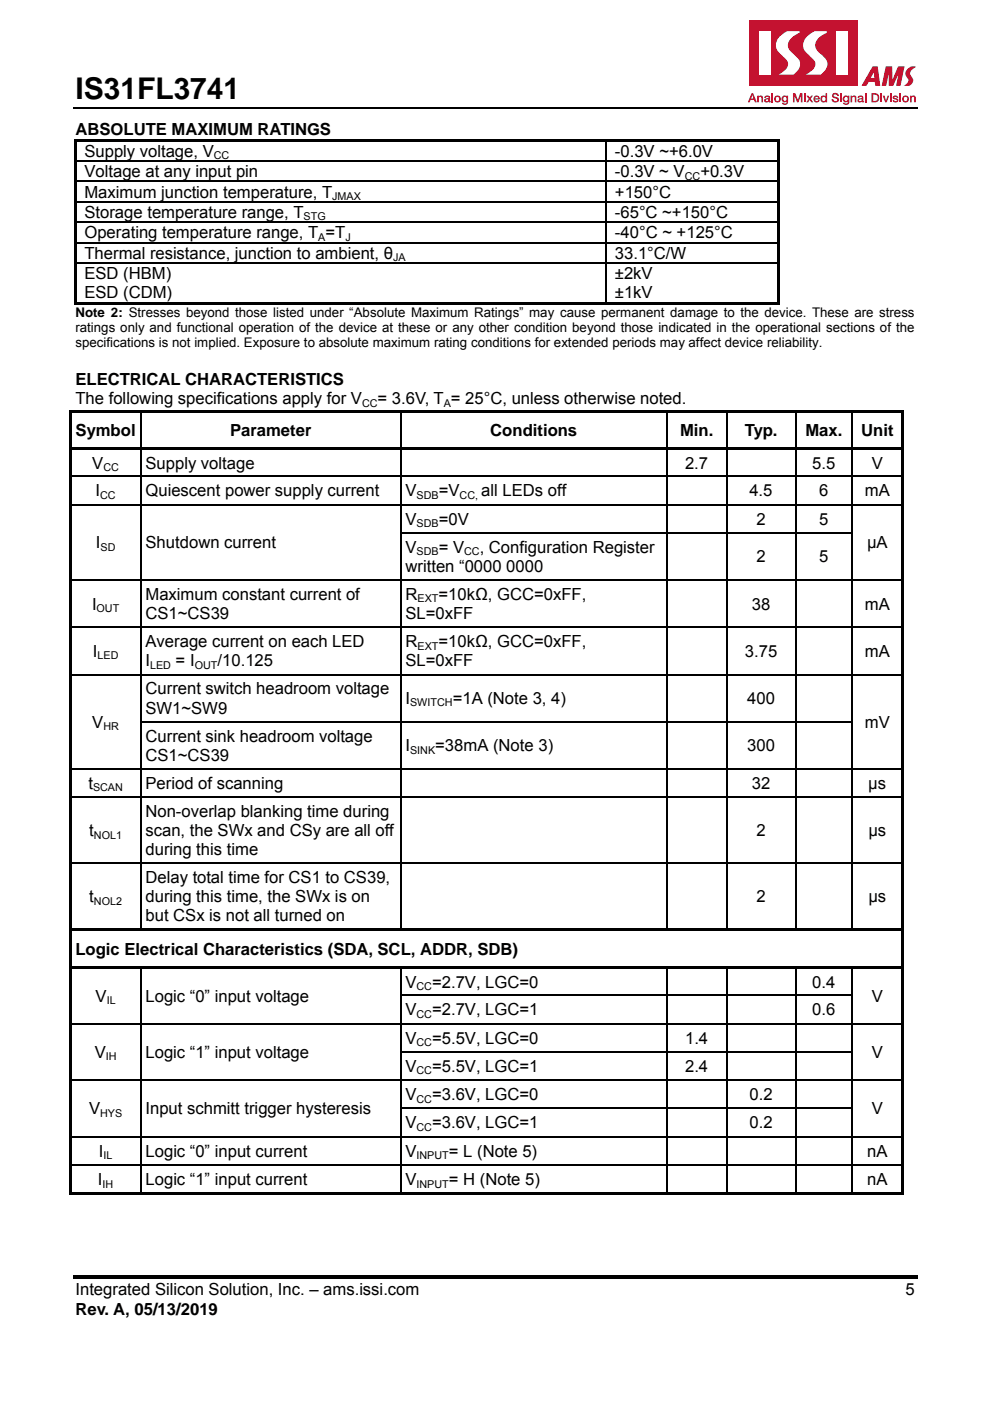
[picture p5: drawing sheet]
<svg xmlns="http://www.w3.org/2000/svg" width="210mm" height="297mm" viewBox="0 0 210 297" stroke-linecap="round" stroke-linejoin="round" font-family="sans-serif">
<path d="M15.5 22.8h179" fill="none" stroke="#000" stroke-width=".34"/>
<path d="M15.5 270.3h179v.7h-179z" fill="#000"/>
<g fill="#c41230">
<path d="M187.9 14.1h1.3l.1 2.8 1.2-2.8h1.4l-.9 4.1h-.9l.5-2.6-1.1 2.6h-1v-2.6l-.5 2.6h-1z"/>
<path d="M160.6 20.3h.4v.2a.52 .52 0 0 1 .7-.2 .52 .52 0 0 1 .1 .7v.7h-.3v-1l-.4-.1-.1 .2v.9h-.4z"/>
<path d="M163.6 19.8h.4v1.9h-.4z"/>
<path d="M168.2 19.8h.5l.5 1.4 .5-1.4h.5v1.9h-.3v-1.4l-.5 1.4h-.3l-.6-1.4v1.4h-.3z"/>
<path d="M170.5 20.3h.4v1.4h-.4z"/>
<path d="M170.5 19.8h.4v.3h-.4z"/>
<path d="M171 20.3h.5l.2 .4 .3-.4h.4l-.4 .6 .5 .8h-.4l-.4-.5-.3 .5h-.4l.5-.7z"/>
<path d="M176.7 19.8a.7 .7 0 0 1 .8-.1 .7 .7 0 0 1 .4 .7h-.4a.39 .39 0 0 0-.3-.4 .39 .39 0 0 0-.4 .2l.2 .3a1.1 1.1 0 0 1 1 .6 .81 .81 0 0 1-.9 .7 .81 .81 0 0 1-.7-.8h.4a.42 .42 0 0 0 .3 .4 .42 .42 0 0 0 .5-.3l-.1-.2a.82 .82 0 0 1-1-.9z"/>
<path d="M178.2 19.8h.3v.3h-.3z"/>
<path d="M178.2 20.3h.3v1.4h-.3z"/>
<path d="M180.4 20.3h.3v.2a.55 .55 0 0 1 .7-.2 .55 .55 0 0 1 .3 .7v.7h-.4v-1l-.4-.1-.2 .2v.9h-.3z"/>
<path d="M183.4 19.8h.3v1.9h-.3z"/>
<path d="M186.7 19.8h.3v.3h-.3z"/>
<path d="M186.7 20.3h.3v1.4h-.3z"/>
<path d="M187.2 20.3h.4l.3 1 .4-1h.3l-.5 1.4h-.4z"/>
<path d="M188.8 20.3h.3v1.4h-.3z"/>
<path d="M188.8 19.8h.3v.3h-.3z"/>
<path d="M189.4 20.4a.64 .64 0 0 1 .7-.2 .64 .64 0 0 1 .4 .5h-.3l-.3-.2-.2 .1 .2 .2a.49 .49 0 0 1 .5 .3 .49 .49 0 0 1-.2 .6 .6 .6 0 0 1-.9-.5h.4l.3 .2 .2-.1-.8-.4z"/>
<path d="M190.8 19.8h.3v.3h-.3z"/>
<path d="M190.8 20.3h.3v1.4h-.3z"/>
<path d="M193 20.3h.3v.2a.54 .54 0 0 1 .7-.2 .54 .54 0 0 1 .2 .7v.7h-.3v-1l-.4-.1-.1 .2v.9h-.4z"/>
<path d="M158.9 4.3h23v13.8h-23z"/>
<path d="M185.1 14.1l-2.4 4.1h1.1l.4-.8h1.3l.1 .8h1.1l-.5-4.1zM185.3 15.3l.2 1.2h-.8z"/>
<path d="M159.4 19.8l-.8 1.9h.4l.2-.5h.7l.2 .5h.4l-.8-1.9zM159.6 20.2l.2 .7h-.5z"/>
<path d="M162.2 20.5l-.1 .3 .8-.3v.3h-.3a.47 .47 0 0 0-.5 .2 .47 .47 0 0 0 0 .6l.6 .1a.32 .32 0 0 1 .6 0h.2l-.2-1a.64 .64 0 0 0-.5-.5 .64 .64 0 0 0-.6 .3zM162.5 21.2l.5-.2-.2 .4h-.3z"/>
<path d="M164.2 21a.75 .75 0 0 0 1.5 0 .75 .75 0 0 0-1.5 0zM164.5 21a.42 .42 0 0 1 .8 0 .42 .42 0 0 1-.8 0z"/>
<path d="M165.9 20.5a.67 .67 0 0 0 0 .9 .67 .67 0 0 0 .9 .1v.2a.33 .33 0 0 1-.3 .3 .33 .33 0 0 1-.3-.2h-.4a.67 .67 0 0 0 .8 .4 .67 .67 0 0 0 .6-.6v-1.3h-.4v.1l-.4-.2zM166.3 20.6a.38 .38 0 0 1 .5 .1 .38 .38 0 0 1-.1 .5 .38 .38 0 0 1-.5 0z"/>
<path d="M172.7 20.4a.72 .72 0 0 0 .1 1.2 .72 .72 0 0 0 1.1-.4l-.7 .2-.3-.3h1a.69 .69 0 0 0-.4-.8 .69 .69 0 0 0-.8 .1zM173.1 20.6a.33 .33 0 0 1 .4 .2h-.6z"/>
<path d="M174.2 20.4a.73 .73 0 0 0-.1 1 .73 .73 0 0 0 1 .2v.1h.3v-1.9h-.3v.6l-.5-.2zM174.5 20.6a.4 .4 0 0 1 .5 .1 .4 .4 0 0 1-.1 .6 .4 .4 0 0 1-.5-.1z"/>
<path d="M178.9 20.5a.68 .68 0 0 0-.1 .9 .68 .68 0 0 0 1 .1 .39 .39 0 0 1-.2 .4 .39 .39 0 0 1-.5-.1h-.3a.71 .71 0 0 0 .7 .4 .71 .71 0 0 0 .6-.6v-1.3h-.3v.1l-.4-.2zM179 21a.4 .4 0 0 1 .8 0 .4 .4 0 0 1-.8 0z"/>
<path d="M182.1 20.4l-.2 .4h.3a.28 .28 0 0 1 .3-.3 .28 .28 0 0 1 .3 .3 .57 .57 0 0 0-.7 .2 .57 .57 0 0 0 0 .7h.4a.33 .33 0 0 1 .6 0h.2v-.3h-.2v-.7a.61 .61 0 0 0-1-.3zM182.2 21.2l.6-.2-.2 .4h-.3z"/>
<path d="M184.8 19.8v1.9h.6a1.02 1.02 0 0 0 1.1-1.2 1.02 1.02 0 0 0-1.4-.7zM185.2 20.1a.71 .71 0 0 1 1 .6 .71 .71 0 0 1-1 .7z"/>
<path d="M191.3 21a.75 .75 0 0 0 1.5 0 .75 .75 0 0 0-1.5 0zM191.6 21a.45 .45 0 0 1 .9 0 .45 .45 0 0 1-.9 0z"/>
</g>
<g fill="#fff">
<path d="M161 6.6h2.4v9.2h-2.4z"/>
<path d="M165.4 7.7l.3-.3a2.95 2.95 0 0 1 2.5-.8h1.4v.3a3.1 3.1 0 0 0-2.4 3.1l.2 .6a9.2 9.2 0 0 1 2.3 2.6 2.67 2.67 0 0 1-1.4 2.6h-3.2a2.71 2.71 0 0 0 2-2.6l-.8-1a3.7 3.7 0 0 1-1.8-2.6l.2-.8z"/>
<path d="M171.2 7.7l.3-.3a2.94 2.94 0 0 1 2.5-.8h1.3l.1 .3a3.3 3.3 0 0 0-2.5 2.9l.3 .8a8.4 8.4 0 0 1 2.3 2.6 2.7 2.7 0 0 1-1.4 2.6h-3.2a2.71 2.71 0 0 0 2-2.6l-.8-1a4.6 4.6 0 0 1-1.8-2.3l.2-1.1z"/>
</g>
<path d="M192.6 14.6a1.67 1.67 0 0 1 1.6-.5v.1a1.44 1.44 0 0 0-1.1 1.6v.2a1.21 1.21 0 0 1 .5 1.4 1.21 1.21 0 0 1-1.2 .8h-.7a1.07 1.07 0 0 0 .8-1.5l-.1-.2a1.29 1.29 0 0 1 .2-1.9z" fill="#c41230"/>
<path d="M177.3 6.6h2.4v9.2h-2.4z" fill="#fff"/>
<g fill="#000">
<path d="M15.7 29.5h.6v.5h-.6zM15.7 29.5h113.2v.5h-113.2zM15.7 30h.6v4h-.6zM15.7 34h.6v.3h-.6zM15.7 34.3h.6v4.1h-.6zM15.7 38.4h.6v.2h-.6zM128.4 34h.3v.3h-.3zM128.4 38.4h.3v.2h-.3zM128.9 29.5h36.1v.5h-36.1zM165 29.5h.5v.5h-.5zM165 30h.5v4h-.5zM165 34h.5v.3h-.5z"/>
<path d="M165 34.3h.5v4.1h-.5zM165 38.4h.5v.2h-.5zM15.7 38.6h.6v4.1h-.6zM15.7 42.7h.6v.3h-.6zM15.7 43h.6v4h-.6zM15.7 47h.6v.3h-.6zM15.7 47.3h.6v4h-.6zM15.7 51.3h.6v.3h-.6zM15.7 51.6h.6v4h-.6zM15.7 55.6h.6v.3h-.6zM128.4 42.7h.3v.3h-.3zM128.4 47h.3v.3h-.3z"/>
<path d="M128.4 51.3h.3v.3h-.3zM128.4 55.6h.3v.3h-.3zM165 38.6h.5v4.1h-.5zM165 42.7h.5v.3h-.5zM165 43h.5v4h-.5zM165 47h.5v.3h-.5zM165 47.3h.5v4h-.5zM165 51.3h.5v.3h-.5zM165 51.6h.5v4h-.5zM165 55.6h.5v.3h-.5zM15.7 55.9h.6v8.7h-.6zM15.7 64h112.7v.6h-112.7z"/>
<path d="M128.4 64h.5v.6h-.5zM128.9 64h36.1v.6h-36.1zM165 55.9h.5v8.7h-.5zM165 64h.5v.6h-.5zM14.7 86.9h.5v.5h-.5zM14.7 86.9h177v.5h-177zM14.7 87.4h.5v7.5h-.5zM14.7 94.9h177v.5h-177zM191.2 86.9h.5v.5h-.5zM191.2 87.4h.5v7.5h-.5zM14.7 95.4h.5v5.5h-.5zM14.7 100.9h.5v.3h-.5z"/>
<path d="M14.7 101.2h.5v5.7h-.5zM14.7 106.9h.5v.3h-.5zM14.7 107.2h.5v5.7h-.5zM14.7 112.9h.5v.3h-.5zM29.7 100.9h.3v.3h-.3zM29.7 106.9h.3v.3h-.3zM29.7 112.9h.3v.3h-.3zM84.9 100.9h.2v.3h-.2zM84.9 106.9h.2v.3h-.2zM84.9 112.9h.2v.3h-.2zM141.3 100.9h.3v.3h-.3zM141.3 106.9h.3v.3h-.3z"/>
<path d="M141.3 112.9h.3v.3h-.3zM154 100.9h.3v.3h-.3zM154 106.9h.3v.3h-.3zM154 112.9h.3v.3h-.3zM168.6 100.9h.3v.3h-.3zM168.6 106.9h.3v.3h-.3zM168.6 112.9h.3v.3h-.3zM180.6 100.9h.3v.3h-.3zM180.6 106.9h.3v.3h-.3zM180.6 112.9h.3v.3h-.3zM191.2 95.4h.5v5.5h-.5zM191.2 100.9h.5v.3h-.5z"/>
<path d="M191.2 101.2h.5v5.7h-.5zM191.2 106.9h.5v.3h-.5zM191.2 107.2h.5v5.7h-.5zM191.2 112.9h.5v.3h-.5zM14.7 113.2h.5v9.7h-.5zM14.7 122.9h.5v.3h-.5zM14.7 123.2h.5v9.7h-.5zM14.7 132.9h.5v.3h-.5zM29.7 122.9h.3v.3h-.3zM29.7 132.9h.3v.3h-.3zM84.9 122.9h.2v.3h-.2zM84.9 132.9h.2v.3h-.2z"/>
<path d="M141.3 122.9h.3v.3h-.3zM141.3 132.9h.3v.3h-.3zM154 122.9h.3v.3h-.3zM154 132.9h.3v.3h-.3zM168.6 122.9h.3v.3h-.3zM168.6 132.9h.3v.3h-.3zM180.6 122.9h.3v.3h-.3zM180.6 132.9h.3v.3h-.3zM191.2 113.2h.5v9.7h-.5zM191.2 122.9h.5v.3h-.5zM191.2 123.2h.5v9.7h-.5zM191.2 132.9h.5v.3h-.5z"/>
<path d="M14.7 133.2h.5v9.7h-.5zM14.7 142.9h.5v.3h-.5zM14.7 143.2h.5v9.7h-.5zM14.7 152.9h.5v.3h-.5zM29.7 142.9h.3v.3h-.3zM29.7 152.9h.3v.3h-.3zM84.9 142.9h.2v.3h-.2zM84.9 152.9h.2v.3h-.2zM141.3 142.9h.3v.3h-.3zM141.3 152.9h.3v.3h-.3zM154 142.9h.3v.3h-.3zM154 152.9h.3v.3h-.3z"/>
<path d="M168.6 142.9h.3v.3h-.3zM168.6 152.9h.3v.3h-.3zM180.6 142.9h.3v.3h-.3zM180.6 152.9h.3v.3h-.3zM191.2 133.2h.5v9.7h-.5zM191.2 142.9h.5v.3h-.5zM191.2 143.2h.5v9.7h-.5zM191.2 152.9h.5v.3h-.5zM14.7 153.2h.5v9.7h-.5zM14.7 162.9h.5v.3h-.5zM14.7 163.2h.5v5.7h-.5zM14.7 168.9h.5v.3h-.5z"/>
<path d="M29.7 162.9h.3v.3h-.3zM29.7 168.9h.3v.3h-.3zM84.9 162.9h.2v.3h-.2zM84.9 168.9h.2v.3h-.2zM141.3 162.9h.3v.3h-.3zM141.3 168.9h.3v.3h-.3zM154 162.9h.3v.3h-.3zM154 168.9h.3v.3h-.3zM168.6 162.9h.3v.3h-.3zM168.6 168.9h.3v.3h-.3zM180.6 162.9h.3v.3h-.3zM180.6 168.9h.3v.3h-.3z"/>
<path d="M191.2 153.2h.5v9.7h-.5zM191.2 162.9h.5v.3h-.5zM191.2 163.2h.5v5.7h-.5zM191.2 168.9h.5v.3h-.5zM14.7 169.2h.5v13.7h-.5zM14.7 182.9h.5v.3h-.5zM14.7 183.2h.5v13.7h-.5zM14.7 196.9h177v.5h-177zM29.7 182.9h.3v.3h-.3zM84.9 182.9h.2v.3h-.2zM141.3 182.9h.3v.3h-.3zM154 182.9h.3v.3h-.3z"/>
<path d="M168.6 182.9h.3v.3h-.3zM180.6 182.9h.3v.3h-.3zM191.2 169.2h.5v13.7h-.5zM191.2 182.9h.5v.3h-.5zM191.2 183.2h.5v13.7h-.5zM14.7 197.4h.5v7.5h-.5zM14.7 204.9h177v.5h-177zM14.7 205.4h.5v5.5h-.5zM14.7 210.9h.5v.3h-.5zM14.7 211.2h.5v5.7h-.5zM14.7 216.9h.5v.3h-.5zM29.7 210.9h.3v.3h-.3z"/>
<path d="M29.7 216.9h.3v.3h-.3zM84.9 210.9h.2v.3h-.2zM84.9 216.9h.2v.3h-.2zM141.3 210.9h.3v.3h-.3zM141.3 216.9h.3v.3h-.3zM154 210.9h.3v.3h-.3zM154 216.9h.3v.3h-.3zM168.6 210.9h.3v.3h-.3zM168.6 216.9h.3v.3h-.3zM180.6 210.9h.3v.3h-.3zM180.6 216.9h.3v.3h-.3zM191.2 197.4h.5v7.5h-.5z"/>
<path d="M191.2 205.4h.5v5.5h-.5zM191.2 210.9h.5v.3h-.5zM191.2 211.2h.5v5.7h-.5zM191.2 216.9h.5v.3h-.5zM14.7 217.2h.5v5.7h-.5zM14.7 222.9h.5v.3h-.5zM14.7 223.2h.5v5.7h-.5zM14.7 228.9h.5v.3h-.5zM14.7 229.2h.5v5.7h-.5zM14.7 234.9h.5v.3h-.5zM29.7 222.9h.3v.3h-.3zM29.7 228.9h.3v.3h-.3z"/>
<path d="M29.7 234.9h.3v.3h-.3zM84.9 222.9h.2v.3h-.2zM84.9 228.9h.2v.3h-.2zM84.9 234.9h.2v.3h-.2zM141.3 222.9h.3v.3h-.3zM141.3 228.9h.3v.3h-.3zM141.3 234.9h.3v.3h-.3zM154 222.9h.3v.3h-.3zM154 228.9h.3v.3h-.3zM154 234.9h.3v.3h-.3zM168.6 222.9h.3v.3h-.3zM168.6 228.9h.3v.3h-.3z"/>
<path d="M168.6 234.9h.3v.3h-.3zM180.6 222.9h.3v.3h-.3zM180.6 228.9h.3v.3h-.3zM180.6 234.9h.3v.3h-.3zM191.2 217.2h.5v5.7h-.5zM191.2 222.9h.5v.3h-.5zM191.2 223.2h.5v5.7h-.5zM191.2 228.9h.5v.3h-.5zM191.2 229.2h.5v5.7h-.5zM191.2 234.9h.5v.3h-.5zM14.7 235.2h.5v5.7h-.5zM14.7 240.9h.5v.3h-.5z"/>
<path d="M14.7 241.2h.5v5.7h-.5zM14.7 246.9h.5v.3h-.5zM14.7 247.2h.5v6.2h-.5zM14.7 252.9h15v.5h-15zM29.7 240.9h.3v.3h-.3zM29.7 246.9h.3v.3h-.3zM29.7 252.9h55.2v.5h-55.2zM84.9 240.9h.2v.3h-.2zM84.9 246.9h.2v.3h-.2zM84.9 252.9h56.4v.5h-56.4zM141.3 240.9h.3v.3h-.3zM141.3 246.9h.3v.3h-.3z"/>
<path d="M141.3 252.9h12.7v.5h-12.7zM154 240.9h.3v.3h-.3zM154 246.9h.3v.3h-.3zM154 252.9h14.6v.5h-14.6zM168.6 240.9h.3v.3h-.3zM168.6 246.9h.3v.3h-.3zM168.6 252.9h12v.5h-12zM180.6 240.9h.3v.3h-.3zM180.6 246.9h.3v.3h-.3zM180.6 252.9h10.6v.5h-10.6zM191.2 235.2h.5v5.7h-.5zM191.2 240.9h.5v.3h-.5z"/>
<path d="M191.2 241.2h.5v5.7h-.5zM191.2 246.9h.5v.3h-.5zM191.2 247.2h.5v6.2h-.5zM191.2 252.9h.5v.5h-.5z"/>
</g>
<g fill="none" stroke="#000" stroke-width=".25">
<path d="M16.3 34.2h112.1M16.3 38.5h112.1M128.5 30v4M128.5 34.3v4.1M128.5 38.6v4.1M128.7 34.2h36.3M128.7 38.5h36.3M16.3 42.8h112.1M16.3 47.1h112.1M16.3 51.5h112.1M16.3 55.8h112.1M128.5 43v4"/>
<path d="M128.5 47.3v4M128.5 51.6v4M128.5 55.9v8.1M128.7 42.8h36.3M128.7 47.1h36.3M128.7 51.5h36.3M128.7 55.8h36.3M29.8 87.4v7.5M29.8 95.4v5.5M85 87.4v7.5M85 95.4v5.5M141.4 87.4v7.5"/>
<path d="M141.4 95.4v5.5M154.1 87.4v7.5M154.1 95.4v5.5M168.7 87.4v7.5M168.7 95.4v5.5M180.8 87.4v7.5M180.8 95.4v5.5M15.2 101h14.5M15.2 107h14.5M29.8 101.2v5.7M29.8 107.2v5.7M29.8 113.2v9.7"/>
<path d="M30 101h54.9M30 107h54.9M85 101.2v5.7M85 107.2v5.7M85 113.2v9.7M85.1 101h56.2M85.1 107h56.2M85.1 113h56.2M141.4 101.2v5.7M141.4 107.2v5.7M141.4 113.2v9.7M141.6 101h12.4"/>
<path d="M141.6 107h12.4M141.6 113h12.4M154.1 101.2v5.7M154.1 107.2v5.7M154.1 113.2v9.7M154.3 101h14.3M154.3 107h14.3M154.3 113h14.3M168.7 101.2v5.7M168.7 107.2v5.7M168.7 113.2v9.7M168.9 101h11.7"/>
<path d="M168.9 107h11.7M168.9 113h11.7M180.8 101.2v5.7M180.8 107.2v5.7M180.8 113.2v9.7M180.9 101h10.3M180.9 107h10.3M15.2 123h14.5M15.2 133h14.5M29.8 123.2v9.7M29.8 133.2v9.7M30 123h54.9"/>
<path d="M30 133h54.9M85 123.2v9.7M85 133.2v9.7M85.1 123h56.2M85.1 133h56.2M141.4 123.2v9.7M141.4 133.2v9.7M141.6 123h12.4M141.6 133h12.4M154.1 123.2v9.7M154.1 133.2v9.7M154.3 123h14.3"/>
<path d="M154.3 133h14.3M168.7 123.2v9.7M168.7 133.2v9.7M168.9 123h11.7M168.9 133h11.7M180.8 123.2v9.7M180.8 133.2v9.7M180.9 123h10.3M180.9 133h10.3M15.2 143h14.5M29.8 143.2v9.7M29.8 153.2v9.7"/>
<path d="M30 143h54.9M30 153h54.9M85 143.2v9.7M85 153.2v9.7M85.1 143h56.2M85.1 153h56.2M141.4 143.2v9.7M141.4 153.2v9.7M141.6 143h12.4M141.6 153h12.4M154.1 143.2v9.7M154.1 153.2v9.7"/>
<path d="M154.3 143h14.3M154.3 153h14.3M168.7 143.2v9.7M168.7 153.2v9.7M168.9 143h11.7M168.9 153h11.7M180.8 143.2v9.7M180.8 153.2v9.7M180.9 143h10.3M15.2 163h14.5M15.2 169h14.5M29.8 163.2v5.7"/>
<path d="M29.8 169.2v13.7M30 163h54.9M30 169h54.9M85 163.2v5.7M85 169.2v13.7M85.1 163h56.2M85.1 169h56.2M141.4 163.2v5.7M141.4 169.2v13.7M141.6 163h12.4M141.6 169h12.4M154.1 163.2v5.7"/>
<path d="M154.1 169.2v13.7M154.3 163h14.3M154.3 169h14.3M168.7 163.2v5.7M168.7 169.2v13.7M168.9 163h11.7M168.9 169h11.7M180.8 163.2v5.7M180.8 169.2v13.7M180.9 163h10.3M180.9 169h10.3M15.2 183h14.5"/>
<path d="M29.8 183.2v13.7M30 183h54.9M85 183.2v13.7M85.1 183h56.2M141.4 183.2v13.7M141.6 183h12.4M154.1 183.2v13.7M154.3 183h14.3M168.7 183.2v13.7M168.9 183h11.7M180.8 183.2v13.7M180.9 183h10.3"/>
<path d="M15.2 217h14.5M29.8 205.4v5.5M29.8 211.2v5.7M29.8 217.2v5.7M30 217h54.9M85 205.4v5.5M85 211.2v5.7M85 217.2v5.7M85.1 211h56.2M85.1 217h56.2M141.4 205.4v5.5M141.4 211.2v5.7"/>
<path d="M141.4 217.2v5.7M141.6 211h12.4M141.6 217h12.4M154.1 205.4v5.5M154.1 211.2v5.7M154.1 217.2v5.7M154.3 211h14.3M154.3 217h14.3M168.7 205.4v5.5M168.7 211.2v5.7M168.7 217.2v5.7M168.9 211h11.7"/>
<path d="M168.9 217h11.7M180.8 205.4v5.5M180.8 211.2v5.7M180.8 217.2v5.7M180.9 217h10.3M15.2 229h14.5M29.8 223.2v5.7M29.8 229.2v5.7M29.8 235.2v5.7M30 229h54.9M85 223.2v5.7M85 229.2v5.7"/>
<path d="M85 235.2v5.7M85.1 223h56.2M85.1 229h56.2M85.1 235h56.2M141.4 223.2v5.7M141.4 229.2v5.7M141.4 235.2v5.7M141.6 223h12.4M141.6 229h12.4M141.6 235h12.4M154.1 223.2v5.7M154.1 229.2v5.7"/>
<path d="M154.1 235.2v5.7M154.3 223h14.3M154.3 229h14.3M154.3 235h14.3M168.7 223.2v5.7M168.7 229.2v5.7M168.7 235.2v5.7M168.9 223h11.7M168.9 229h11.7M168.9 235h11.7M180.8 223.2v5.7M180.8 229.2v5.7"/>
<path d="M180.8 235.2v5.7M180.9 229h10.3M15.2 241h14.5M15.2 247h14.5M29.8 241.2v5.7M29.8 247.2v5.7M30 241h54.9M30 247h54.9M85 241.2v5.7M85 247.2v5.7M85.1 241h56.2M85.1 247h56.2"/>
<path d="M141.4 241.2v5.7M141.4 247.2v5.7M141.6 241h12.4M141.6 247h12.4M154.1 241.2v5.7M154.1 247.2v5.7M154.3 241h14.3M154.3 247h14.3M168.7 241.2v5.7M168.7 247.2v5.7M168.9 241h11.7M168.9 247h11.7"/>
<path d="M180.8 241.2v5.7M180.8 247.2v5.7M180.9 241h10.3M180.9 247h10.3"/>
</g>
<text font-size="6.3" x="16" y="21">IS31FL3741</text>
<g font-size="3.5">
<text x="16" y="28.7">ABSOLUTE MAXIMUM RATINGS</text>
<text x="17.9" y="33.3">Supply voltage, V</text>
<text x="130.4" y="33.3">-0.3V ~+6.0V</text>
<text x="17.9" y="37.6">Voltage at any input pin</text>
<text x="17.9" y="41.9">Maximum junction temperature, T</text>
<text x="130.4" y="37.6">-0.3V ~ V</text>
<text x="130.4" y="41.9">+150°C</text>
<text x="148.5" y="37.6">+0.3V</text>
<text x="17.9" y="46.2">Storage temperature range, T</text>
<text x="130.4" y="46.2">-65°C ~+150°C</text>
<text x="17.9" y="50.5">Operating temperature range, T =T</text>
<text x="130.4" y="50.5">-40°C ~ +125°C</text>
<text x="17.9" y="54.8">Thermal resistance, junction to ambient, θ</text>
<text x="17.9" y="59.2">ESD (HBM)</text>
<text x="130.4" y="59.2">±2kV</text>
<text x="130.4" y="54.8">33.1°C/W</text>
<text x="17.9" y="63.2">ESD (CDM)</text>
<text x="130.4" y="63.2">±1kV</text>
<text x="16" y="81.6">ELECTRICAL CHARACTERISTICS</text>
<text x="16" y="85.7">The following specifications apply for V</text>
<text x="80.1" y="85.7">= 3.6V, T = 25°C, unless otherwise noted.</text>
<text x="16" y="92.4">Symbol</text>
<text x="48.8" y="92.4">Parameter</text>
<text x="104" y="92.4">Conditions</text>
<text x="144.3" y="92.4">Min.</text>
<text x="157.9" y="92.4">Typ.</text>
<text x="170.8" y="92.4">Max.</text>
<text x="182.7" y="92.4">Unit</text>
<text x="19.6" y="99.4">V</text>
<text x="30.9" y="99.4">Supply voltage</text>
<text x="145.3" y="99.4">2.7</text>
<text x="172.3" y="99.4">5.5</text>
<text x="184.9" y="99.4">V</text>
<text x="20.3" y="105.3">I</text>
<text x="30.9" y="105.3">Quiescent power supply current</text>
<text x="86" y="105.3">V</text>
<text x="93" y="105.3">=V</text>
<text x="102" y="105.3">all LEDs off</text>
<text x="158.9" y="105.3">4.5</text>
<text x="173.7" y="105.3">6</text>
<text x="183.4" y="105.3">mA</text>
<text x="86" y="111.3">V</text>
<text x="93" y="111.3">=0V</text>
<text x="160.4" y="111.3">2</text>
<text x="173.8" y="111.3">5</text>
<text x="20.3" y="116.2">I</text>
<text x="30.9" y="116.2">Shutdown current</text>
<text x="86" y="117.2">V</text>
<text x="93" y="117.2">= V</text>
<text x="101.7" y="117.2">, Configuration Register</text>
<text x="160.4" y="119.3">2</text>
<text x="173.8" y="119.3">5</text>
<text x="183.9" y="116.2">μA</text>
<text x="86" y="121.3">written “0000 0000</text>
<text x="19.5" y="129.2">I</text>
<text x="30.9" y="127.2">Maximum constant current of</text>
<text x="30.9" y="131.3">CS1~CS39</text>
<text x="86" y="127.2">R</text>
<text x="86" y="131.3">SL=0xFF</text>
<text x="93" y="127.2">=10kΩ, GCC=0xFF,</text>
<text x="159.5" y="129.2">38</text>
<text x="183.4" y="129.2">mA</text>
<text x="30.9" y="137.2">Average current on each LED</text>
<text x="86" y="137.2">R</text>
<text x="93" y="137.2">=10kΩ, GCC=0xFF,</text>
<text x="19.7" y="139.3">I</text>
<text x="30.9" y="141.3">I</text>
<text x="37.3" y="141.3">= I</text>
<text x="46.1" y="141.3">/10.125</text>
<text x="86" y="141.3">SL=0xFF</text>
<text x="158" y="139.3">3.75</text>
<text x="183.4" y="139.3">mA</text>
<text x="30.9" y="147.2">Current switch headroom voltage</text>
<text x="86" y="149.2">I</text>
<text x="96" y="149.2">=1A (Note 3, 4)</text>
<text x="158.5" y="149.2">400</text>
<text x="19.6" y="154.3">V</text>
<text x="30.9" y="151.3">SW1~SW9</text>
<text x="183.5" y="154.3">mV</text>
<text x="30.9" y="157.2">Current sink headroom voltage</text>
<text x="30.9" y="161.3">CS1~CS39</text>
<text x="86" y="159.3">I</text>
<text x="92.3" y="159.3">=38mA (Note 3)</text>
<text x="158.5" y="159.3">300</text>
<text x="18.8" y="167.3">t</text>
<text x="30.9" y="167.3">Period of scanning</text>
<text x="159.5" y="167.3">32</text>
<text x="184.2" y="167.3">µs</text>
<text x="30.9" y="173.2">Non-overlap blanking time during</text>
<text x="18.9" y="177.2">t</text>
<text x="30.9" y="177.2">scan, the SWx and CSy are all off</text>
<text x="160.4" y="177.2">2</text>
<text x="184.2" y="177.2">µs</text>
<text x="30.9" y="181.3">during this time</text>
<text x="18.9" y="191.3">t</text>
<text x="30.9" y="187.2">Delay total time for CS1 to CS39,</text>
<text x="30.9" y="191.3">during this time, the SWx is on</text>
<text x="160.4" y="191.3">2</text>
<text x="184.2" y="191.3">µs</text>
<text x="30.9" y="195.3">but CSx is not all turned on</text>
<text x="16" y="202.4">Logic Electrical Characteristics (SDA, SCL, ADDR, SDB)</text>
<text x="86" y="209.4">V</text>
<text x="91.7" y="209.4">=2.7V, LGC=0</text>
<text x="172.3" y="209.4">0.4</text>
<text x="20.3" y="212.4">V</text>
<text x="30.9" y="212.4">Logic “0” input voltage</text>
<text x="86" y="215.3">V</text>
<text x="91.7" y="215.3">=2.7V, LGC=1</text>
<text x="172.3" y="215.3">0.6</text>
<text x="184.9" y="212.4">V</text>
<text x="86" y="221.3">V</text>
<text x="91.7" y="221.3">=5.5V, LGC=0</text>
<text x="145.3" y="221.3">1.4</text>
<text x="20.1" y="224.3">V</text>
<text x="30.9" y="224.3">Logic “1” input voltage</text>
<text x="86" y="227.3">V</text>
<text x="91.7" y="227.3">=5.5V, LGC=1</text>
<text x="145.3" y="227.3">2.4</text>
<text x="184.9" y="224.3">V</text>
<text x="86" y="233.3">V</text>
<text x="91.7" y="233.3">=3.6V, LGC=0</text>
<text x="159" y="233.3">0.2</text>
<text x="18.9" y="236.3">V</text>
<text x="30.9" y="236.3">Input schmitt trigger hysteresis</text>
<text x="86" y="239.2">V</text>
<text x="91.7" y="239.2">=3.6V, LGC=1</text>
<text x="159" y="239.2">0.2</text>
<text x="184.9" y="236.3">V</text>
<text x="21" y="245.3">I</text>
<text x="30.9" y="245.3">Logic “0” input current</text>
<text x="86" y="245.3">V</text>
<text x="95.2" y="245.3">= L (Note 5)</text>
<text x="183.9" y="245.3">nA</text>
<text x="20.8" y="251.2">I</text>
<text x="30.9" y="251.2">Logic “1” input current</text>
<text x="86" y="251.2">V</text>
<text x="95.2" y="251.2">= H (Note 5)</text>
<text x="183.9" y="251.2">nA</text>
<text x="16" y="274.7">Integrated Silicon Solution, Inc. – ams.issi.com</text>
<text x="192" y="274.7">5</text>
<text x="16" y="278.7">Rev. A, 05/13/2019</text>
</g>
<g font-size="2.8">
<text x="16" y="70.4">ratings only and functional operation of the device at these or any other condition beyond those indicated in the operational sections of the</text>
<text x="16" y="67.2">Note 2: Stresses beyond those listed under “Absolute Maximum Ratings” may cause permanent damage to the device. These are stress</text>
<text x="16" y="73.6">specifications is not implied. Exposure to absolute maximum rating conditions for extended periods may affect device reliability.</text>
</g>
<g font-size="2.3">
<text x="45.4" y="33.8">CC</text>
<text x="145.2" y="38.1">CC</text>
<text x="64.4" y="46.7">STG</text>
<text x="70.5" y="42.4">JMAX</text>
<text x="67.5" y="51.1">A</text>
<text x="73.3" y="51.1">J</text>
<text x="83.4" y="55.4">JA</text>
<text x="76.8" y="86.2">CC</text>
<text x="94.1" y="86.2">A</text>
<text x="21.9" y="99.9">CC</text>
<text x="21.3" y="105.8">CC</text>
<text x="88.3" y="105.8">SDB</text>
<text x="97.5" y="105.8">CC,</text>
<text x="88.3" y="111.8">SDB</text>
<text x="21.3" y="116.8">SD</text>
<text x="88.3" y="117.8">SDB</text>
<text x="98.4" y="117.8">CC</text>
<text x="20.5" y="129.8">OUT</text>
<text x="88.6" y="127.7">EXT</text>
<text x="88.6" y="137.8">EXT</text>
<text x="20.7" y="139.8">LED</text>
<text x="31.8" y="141.8">LED</text>
<text x="41.3" y="141.8">OUT</text>
<text x="87" y="149.8">SWITCH</text>
<text x="21.9" y="154.8">HR</text>
<text x="87" y="159.8">SINK</text>
<text x="19.7" y="167.8">SCAN</text>
<text x="19.9" y="177.8">NOL1</text>
<text x="19.9" y="191.8">NOL2</text>
<text x="88.3" y="209.9">CC</text>
<text x="22.6" y="212.9">IL</text>
<text x="88.3" y="215.8">CC</text>
<text x="88.3" y="221.8">CC</text>
<text x="22.5" y="224.8">IH</text>
<text x="88.3" y="227.8">CC</text>
<text x="88.3" y="233.8">CC</text>
<text x="21.2" y="236.8">HYS</text>
<text x="88.3" y="239.8">CC</text>
<text x="21.9" y="245.8">IL</text>
<text x="88.3" y="245.8">INPUT</text>
<text x="21.8" y="251.8">IH</text>
<text x="88.3" y="251.8">INPUT</text>
</g>
</svg>
